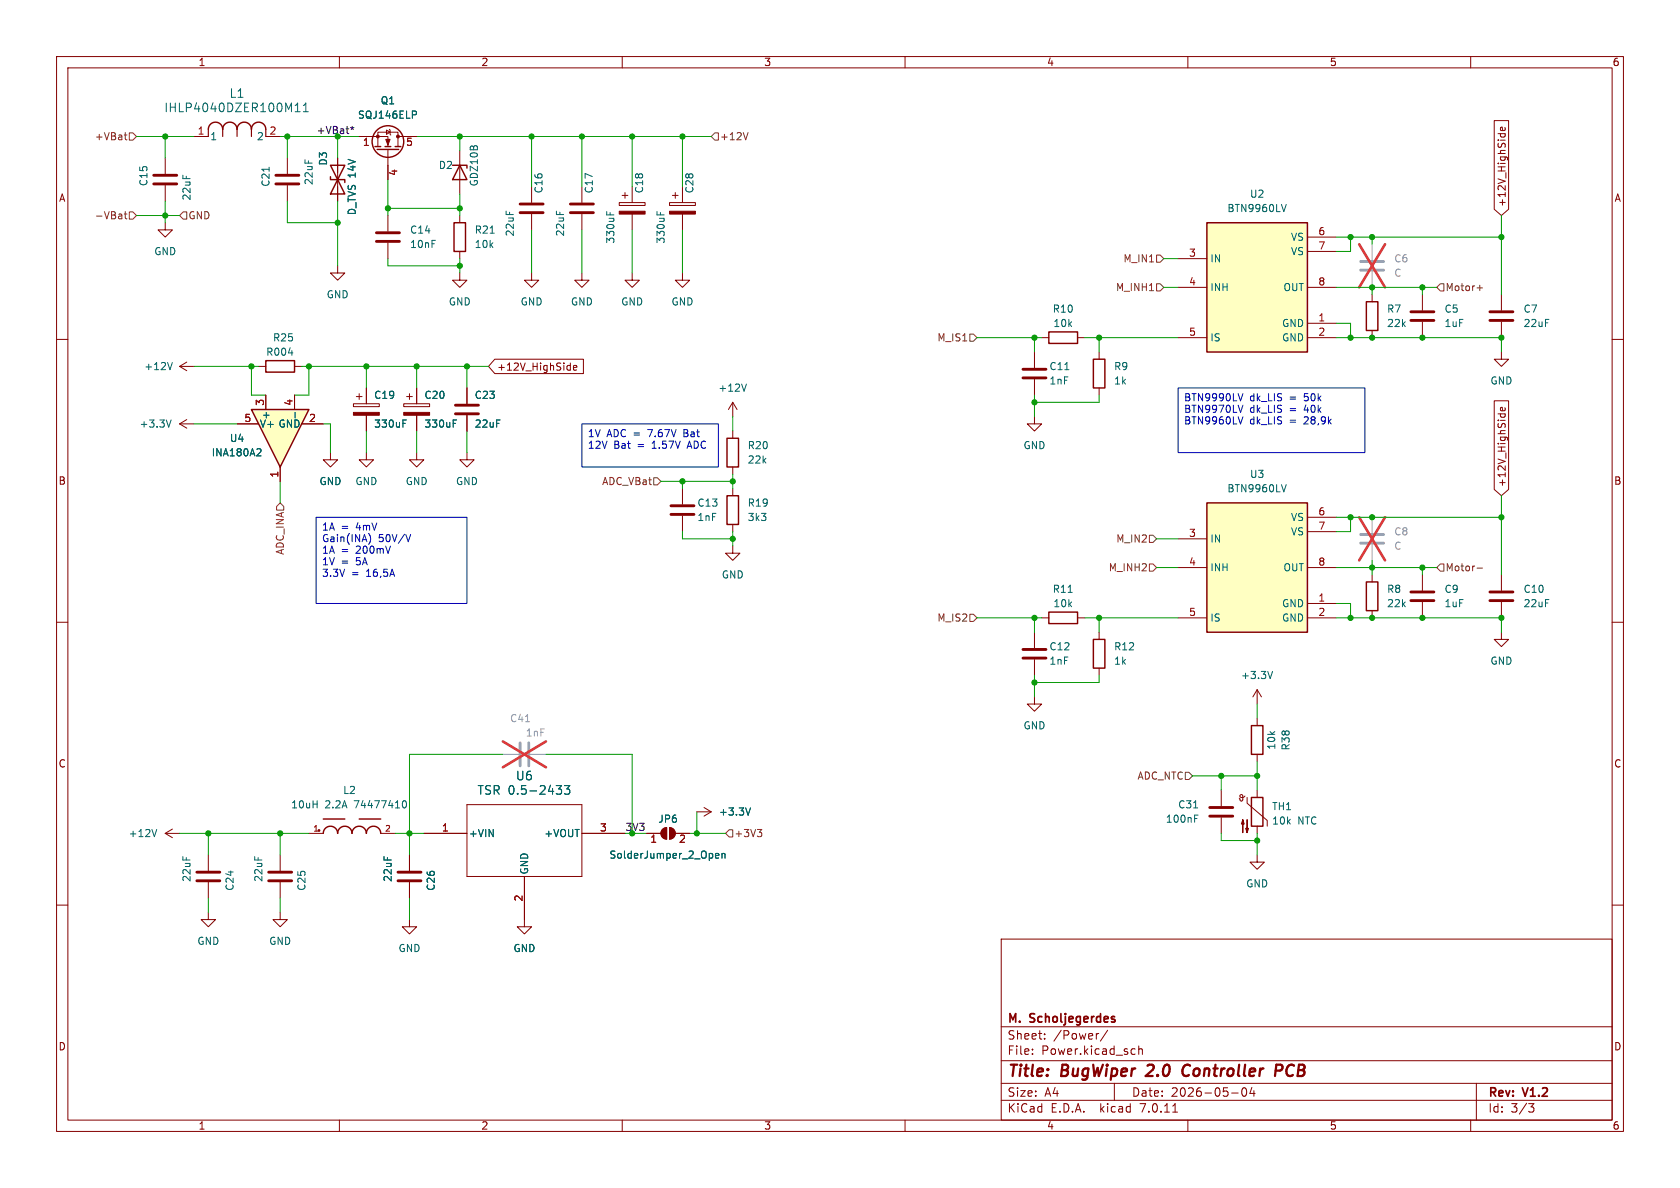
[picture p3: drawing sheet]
<svg xmlns="http://www.w3.org/2000/svg" width="297mm" height="210mm" viewBox="0 0 297 210" stroke-linecap="round" stroke-linejoin="round" font-family="sans-serif">
<g fill="none" stroke="#840000" stroke-width=".18">
<path d="M10 10h277v190h-277zM12 12h273v186h-273zM60 10v2M110 10v2M160 10v2M210 10v2M260 10v2M29.2 39.4v1.2h1.3l-1.3 1.3-1.3-1.3h1.3M29.2 27.9v2.8M29.2 32.8v2.8M34.3 24.1h2.5M47 24.1h2.5"/>
<path d="M50.8 27.9v2.8M50.8 32.8v2.8M59.7 27.9v7.7M63.5 24.1h5.1v1.8M66.8 25.9v-2.5h3.6v2.5M68.3 23l.7 .4-.7 .3zM68.6 26.4v5.4M68.6 38.1v2.8M68.8 22.9l.2 .1v.7l.1 .2M70.4 24.1h3.3M81.3 38.1v1.3M109.5 35.8h4.5v.5h-4.5z"/>
<path d="M110 34.5h1M110.5 34v1.1M111.8 33v2.8M111.8 37.8v2.8M118.4 35.8h4.5v.5h-4.5zM118.9 34.5h1M119.4 34v1.1M120.6 33v2.8M120.6 37.8v2.8M10 60h2M59.7 47v1.3h1.3l-1.3 1.2-1.3-1.2h1.3M68.6 42.9v2.8"/>
<path d="M81.3 48.3v1.2h1.2l-1.2 1.3-1.3-1.3h1.3M81.3 44.5v1.2M94 48.3v1.2h1.2l-1.2 1.3-1.3-1.3h1.3M102.9 48.3v1.2h1.2l-1.2 1.3-1.3-1.3h1.3M111.8 48.3v1.2h1.2l-1.2 1.3-1.3-1.3h1.3M120.6 48.3v1.2h1.3l-1.3 1.3-1.2-1.3h1.2M184.1 59.7h1.3M190.5 59.7h1.3M208.3 59.7h5.1M208.3 45.7h5.1M208.3 50.8h5.1M231.1 59.7h5.1"/>
<path d="M231.1 57.2h5.1M231.1 50.8h5.1M231.1 41.9h5.1M231.1 44.5h5.1M242.6 52.1v1.2M242.6 58.4v1.3M251.5 52.1v2.8M251.5 56.9v2.8M285 60h2M31.7 64.8h2.6M31.7 74.9l1.3 .8M31.7 74.9h2.6"/>
<path d="M31.7 64.8l1.3 .7M33 74.2l-1.3 .7M33 64l-1.3 .8M45.7 64.8h1.3M52.1 64.8h1.2M62.5 71.4h4.6v.5h-4.6zM63 70.1h1M63.5 69.6v1M64.8 68.6v2.8M64.8 73.4v2.8M71.4 71.4h4.5v.5h-4.5zM71.9 70.1h1"/>
<path d="M72.4 69.6v1M73.7 68.6v2.8M73.7 73.4v2.8M82.5 68.6v2.8M82.5 73.4v2.8M182.9 73.7v1.2h1.2l-1.2 1.3-1.3-1.3h1.3M182.9 62.2v2.8M182.9 67.1v2.8M194.3 62.2v1.3M194.3 68.6v1.3M265.4 62.2v1.3h1.3l-1.3 1.3-1.2-1.3h1.2M120.6 86.4v2.8"/>
<path d="M120.6 91.2v2.8M129.5 86.4v1.2M129.5 92.7v1.3M208.3 95.3h5.1M231.1 91.4h5.1M231.1 94h5.1M10 110h2M182.9 111.8v2.8M182.9 116.6v2.8M184.1 109.2h1.3M190.5 109.2h1.3M194.3 111.8v1.2"/>
<path d="M194.3 118.1v1.3M208.3 109.2h5.1M208.3 100.3h5.1M231.1 109.2h5.1M231.1 106.7h5.1M231.1 100.3h5.1M242.6 101.6v1.3M242.6 108v1.2M251.5 101.6v2.8M251.5 106.4v2.8M265.4 111.8v1.2h1.3l-1.3 1.3-1.2-1.3h1.2M265.4 101.6v2.8"/>
<path d="M265.4 106.4v2.8M285 110h2M182.9 123.2v1.3h1.2l-1.2 1.2-1.3-1.2h1.3M215.9 139.7v2.8M222.2 121.9v2.6M222.2 127v1.3M222.2 133.4v1.2M222.2 139.7v1.3M222.2 121.9l-.7 1.3M222.2 121.9l.8 1.3M10 160h2M29.2 147.3h2.5"/>
<path d="M29.2 147.3l1.3 .8M30.5 146.6l-1.3 .7M36.8 151.1v2.8M36.8 156v2.8M49.5 151.1v2.8M49.5 156v2.8M54.6 147.3h2.5M67.3 147.3h2.5M72.4 151.1v2.8M72.4 156v2.8M74.9 147.3h7.6M82.5 142.2h20.4v12.7h-20.4z"/>
<path d="M92.7 154.9v8.9h1.3l-1.3 1.3-1.3-1.3h1.3M102.9 147.3h7.6M114.3 147.3h2.5M117.2 146.6l.7-.3v2a1.02 1.02 0 0 1-1-.6 1.02 1.02 0 0 1 .3-1.1zM118.4 146.3a1.02 1.02 0 0 1 1 1 1.02 1.02 0 0 1-1 1zM119.4 147.3h2.5M123.2 143.5h2.5M124.5 142.7l1.2 .8M125.7 143.5l-1.2 .8M215.9 144.5v2.8M220.1 140.7l-.3 .2-.3 .1-.3-.1v-.3l.3-.1 .2 .1v.8l-.2 .2-.2-.1-.2-.4M220.5 141v1l3.5 3v1.1"/>
<path d="M222.2 151.1v1.3h1.3l-1.3 1.3-1.2-1.3h1.2M222.2 146.1v1.2M285 160h2M36.8 161.3v1.3h1.3l-1.3 1.2-1.2-1.2h1.2M49.5 161.3v1.3h1.3l-1.3 1.2-1.2-1.2h1.2M72.4 162.6v1.2h1.3l-1.3 1.3-1.3-1.3h1.3M177 166h108v32h-108zM60 198v2M110 198v2M160 198v2M177 194.5h108M177 191.5h108"/>
<path d="M177 187.5h108M177 181.5h108M182.5 186.3v.1M182.5 185.5v.1M184.7 183.6v.1M184.7 182.8v.1M194.2 182.7l-.2 .1M195.8 182.1l-1.3 2M197 191.5v3M200.2 185.4l.5 .1M200.7 186.3l-.5 .1M201.3 185.5l.2-.1 .4 .1 .1 .9"/>
<path d="M201.3 184.9v1.5M207.3 196.6h.9M210 198v2M217.7 193.2h1.2M219.7 192.4l.2-.1a.81 .81 0 0 1 .6 .6 .81 .81 0 0 1-.3 .8l-.2 .1a.81 .81 0 0 1-.3-1.4zM221.3 192.2l-.3 1.1h.9M221.7 192.8v1M260 198v2M261 191.5v6.5M270.2 195.1h1l-.5 .6 .4 .1 .1 .5-.3 .3h-.4"/>
</g>
<path d="M203.8 189.1l-1.3 1.1h1.3M210 188.2a1.13 1.13 0 0 0-.9 .7 1.13 1.13 0 0 0 .2 1.2l.3 .1 .5-.1M225.5 189.3h.8a.55 .55 0 0 0 .4-.5 .55 .55 0 0 0-.3-.6h-.8l-.2 2" fill="none" stroke="#840000" stroke-width=".4"/>
<path d="M197.1 180.3v.3" fill="none" stroke="#840000" stroke-width=".3"/>
<g fill="none" stroke="#840000" stroke-width=".25">
<path d="M36.8 22.9a1.27 1.27 0 0 1 1.3-1.3 1.27 1.27 0 0 1 1.3 1.3 1.27 1.27 0 0 1 1.2-1.3 1.27 1.27 0 0 1 1.3 1.3 1.27 1.27 0 0 1 1.3-1.3 1.27 1.27 0 0 1 1.2 1.3 1.27 1.27 0 0 1 1.3-1.3 1.27 1.27 0 0 1 1.3 1.3M58.4 31.2v.6h2.6v.5M58.4 29.2h2.6l-2.6 5.1h2.6zM66.3 25.9h1M66.7 26.4h3.8M68.1 25.9h1M69.8 25.9h1.1M80.3 39.4h2v5.1h-2zM213.4 39.4h17.7v22.8h-17.7zM185.4 58.7h5.1v2h-5.1zM241.6 53.3h2v5.1h-2zM47 63.8h5.1v2h-5.1z"/>
<path d="M193.3 63.5h2v5.1h-2zM128.5 87.6h2.1v5.1h-2.1zM213.4 88.9h17.7v22.9h-17.7zM185.4 108.2h5.1v2h-5.1zM193.3 113h2v5.1h-2zM241.6 102.9h2v5.1h-2zM221.2 128.3h2.1v5.1h-2.1zM57.1 147.3a1.27 1.27 0 0 1 1.3-1.2 1.27 1.27 0 0 1 1.3 1.2 1.27 1.27 0 0 1 1.3-1.2 1.27 1.27 0 0 1 1.2 1.2 1.27 1.27 0 0 1 1.3-1.2 1.27 1.27 0 0 1 1.3 1.2 1.27 1.27 0 0 1 1.2-1.2 1.27 1.27 0 0 1 1.3 1.2M57.1 144.8h3.9M63.5 144.8h3.8M221.2 141h2.1v5.1h-2.1z"/>
<circle cx="68.6" cy="25" r="2.79"/>
<circle cx="56.4" cy="146.8" r=".13"/>
</g>
<g fill="#840000" stroke="#840000" stroke-width=".18">
<path d="M68.2 24.6h.8l-.4 1.1z"/>
<path d="M109.5 37.3h4.5v.5h-4.5z"/>
<path d="M118.4 37.3h4.5v.5h-4.5z"/>
<path d="M62.5 72.9h4.6v.5h-4.6z"/>
<path d="M71.4 72.9h4.5v.5h-4.5z"/>
<path d="M117.2 146.6l.7-.3v2a1.02 1.02 0 0 1-1-.6 1.02 1.02 0 0 1 .3-1.1z"/>
<path d="M118.4 146.3a1.02 1.02 0 0 1 1 1 1.02 1.02 0 0 1-1 1z"/>
<path d="M219.7 144.9l.3 .8h-.5l.2-.8v2.3z"/>
<path d="M220.5 144.9v2.3l-.3-.8h.5l-.2 .8z"/>
<circle cx="66.8" cy="24.1" r=".25"/>
<circle cx="70.4" cy="24.1" r=".25"/>
</g>
<g fill="none" stroke="#006464" stroke-width=".18">
<path d="M52.2 19.7h.8M52.2 18.7l.4-.5v1.5M53.6 19.7h.9M53.6 18.7l.5-.5v1.5M73.4 19.6l.2 .3v.3l-.2 .1M47.6 29.6v.7M107.3 37.4v.6M107.9 37.6v.4M116.1 37.4v.6M116.8 37.6v.4M227.4 36.1l-.4 1.3M86.7 41.2h.7"/>
<path d="M30.2 74.2l-.4 1.3M30.5 64.1l-.5 1.2M51 62.4h.8M71.2 74.8h.5M71.2 74.2h.6M80.1 74.8h.4M80.1 74.2h.6M188.3 65.3h.7M227.4 85.7l-.4 1.2M188.8 104.7h.8M225 118.7l-.5 1.3M98.3 138.9h1l-.5 .6 .4 .1 .1 .5-.3 .3h-.4"/>
<path d="M99.8 138.9h.9l-.5 .6 .5 .1v.7l-.3 .1h-.4l-.2-.1M27.7 146.6l-.4 1.3M71.1 142l.1-.3 .2-.2a.68 .68 0 0 1 .5 .7 .68 .68 0 0 1-.5 .6l-.2-.1-.1-.4M126.5 151.3l.6-.1-.1-.3h-.3l-.2 .1v.6h.5M127.6 151l.2-.1h.3l.1 .8M127.6 150.9v.8M132.7 142.8l-.4 1.3M211 142.8h.7M211.2 144.7h.4M211.2 144.1h.6"/>
</g>
<g fill="none" stroke="#840000" stroke-width=".51">
<path d="M27.2 32.5h4M27.2 31h4M48.8 32.5h4M48.8 31h4M66.5 42.7h4.1M66.5 41.1h4.1M249.4 56.6h4.1M249.4 55.1h4.1M80.5 73.2h4.1M80.5 71.6h4.1M180.8 66.8h4.1M180.8 65.3h4.1"/>
<path d="M118.6 90.9h4.1M118.6 89.4h4.1M180.8 116.3h4.1M180.8 114.8h4.1M249.4 106.2h4.1M249.4 104.6h4.1M263.4 106.2h4.1M263.4 104.6h4.1M34.8 154.2h4.1M34.8 155.7h4.1M47.5 154.2h4.1M47.5 155.7h4.1"/>
<path d="M70.4 154.2h4M70.4 155.7h4M213.9 144.3h4M213.9 142.7h4"/>
</g>
<path d="M240.5 47.8h4.1M240.5 46.2h4.1M240.5 96h4.1M240.5 94.5h4.1M91.9 131.3v4.1M93.5 131.3v4.1" fill="none" stroke="#a1a1a1" stroke-width=".51"/>
<path d="M242.6 43.2v2.8M242.6 48v2.8M242.6 91.4v2.8M242.6 96.3v2.8M88.9 133.4h2.8M93.7 133.4h2.8" fill="none" stroke="#a1a1a1" stroke-width=".18"/>
<path d="M92.9 127.6h.7" fill="none" stroke="#989898" stroke-width=".18"/>
<path d="M240.3 43.2l4.6 7.6M244.9 43.2l-4.6 7.6M240.3 91.4l4.6 7.7M244.9 91.4l-4.6 7.7M88.9 131.1l7.6 4.5M96.5 131.1l-7.6 4.5" fill="none" stroke="#eb3a3d" stroke-width=".46"/>
<path d="M36.8 22.9v1.2M39.4 22.9v1.2M41.9 22.9v1.2M44.4 22.9v1.2" fill="none" stroke="#840000" stroke-width=".2"/>
<g fill="#ffffc2" stroke="#ffffc2" stroke-width=".18">
<path d="M213.4 39.4h17.7v22.8h-17.7z"/>
<path d="M213.4 88.9h17.7v22.9h-17.7z"/>
</g>
<path d="M44.4 72.4h10.2l-5.1 10.2z" fill="#ffffc2"/>
<path d="M80 29.2h2.5v.5M81.3 29.2l1.2 2.6h-2.5zM44.4 72.4h10.2l-5.1 10.2zM128.5 77.5h2.1v5.1h-2.1z" fill="none" stroke="#840000" stroke-width=".25"/>
<g fill="none" stroke="#840000" stroke-width=".18">
<path d="M59.7 27.9v2.6M59.7 33v2.6M63.5 24.1h2.5M68.6 29.2v2.6M71.1 24.1h2.6M81.3 26.7v7.6M94 33v2.8M94 37.8v2.8M102.9 33v2.8M102.9 37.8v2.8M264.2 21.3h2.5v15.7l-1.3 1.1-1.2-1.1zM264.8 23.6h1.3"/>
<path d="M265.3 23.6v.4M266 22.5l.1 .4-.2 .2-.6-.1v-.5h.3l.1 .6M266 23.6l.1 .4M265.4 52.1v2.8M265.4 56.9v2.8M41.9 74.9h3.8M47 69.9v2.5M52.1 69.9v2.5M53.3 74.9h3.8M64.8 68.6v2.8M64.8 73.4v2.8M73.7 68.6v2.8"/>
<path d="M73.7 73.4v2.8M82.5 68.6v2.8M82.5 73.4v2.8M87.5 63.5h15.6v2.5h-15.6l-1.1-1.2zM100.5 64.6l.3 .1M100.8 64.2v1.2M100.8 65.4h-.3M101.4 65l.6-.1-.1-.2-.3-.1-.2 .2v.6h.5M129.5 71.1v2.6M129.5 76.2v1.3M129.5 71.1l-.7 1.3M129.5 71.1l.8 1.3"/>
<path d="M264.2 70.9h2.5v15.6l-1.3 1.1-1.2-1.1zM264.8 73.2h1.3M265.3 73.2v.3M266 73.2l.1 .3M266 72.1l.1 .3-.2 .2h-.6v-.5l.3-.1 .1 .6M49.5 82.6v2.5M58.4 80v1.3h-1.3l1.3 1.3 1.3-1.3h-1.3M64.8 80v1.3h1.2l-1.2 1.3-1.3-1.3h1.3M73.7 80v1.3h1.2l-1.2 1.3-1.3-1.3h1.3M82.5 80v1.3h1.3l-1.3 1.3-1.2-1.3h1.2M129.5 96.5v1.3h1.3l-1.3 1.3-1.2-1.3h1.2M129.5 82.6v1.2"/>
<path d="M72.4 151.1v2.8M72.4 156v2.8M74.9 147.3h7.6M92.7 154.9v7.7M102.9 147.3h7.6M114.3 147.3h2.5M119.4 147.3h2.5"/>
</g>
<g fill="none" stroke="#006464" stroke-width=".18">
<path d="M73.4 19.6l.2 .3v.3l-.2 .1M45.9 79.3l.2 .3v.3l-.7 .7h.7M52.2 72.9v1M71.2 74.8h.5M71.2 74.2h.6M80.1 74.8h.4M80.1 74.2h.6M132 67.9l-.5 1.3M98.3 138.9h1l-.5 .6 .4 .1 .1 .5-.3 .3h-.4M99.8 138.9h.9l-.5 .6 .5 .1v.7l-.3 .1h-.4l-.2-.1M126.5 151.3l.6-.1-.1-.3h-.3l-.2 .1v.6h.5M127.6 151l.2-.1h.3l.1 .8"/>
<path d="M127.6 150.9v.8M132.7 142.8l-.4 1.3"/>
</g>
<path d="M91.9 37.6h4.1M91.9 36.1h4.1M100.8 37.6h4.1M100.8 36.1h4.1M263.4 56.6h4.1M263.4 55.1h4.1" fill="none" stroke="#840000" stroke-width=".51"/>
<g fill="none" stroke="#725600" stroke-width=".18">
<path d="M22 37.8h.4M22 23.9h.4M22.1 23.4v1.1l.3 .2M22.1 37.4v1.1l.3 .2M22.9 37.5h.6l.6 .6-.6 .6h-.6zM22.9 23.5h.6l.6 .6-.6 .7h-.6zM32.4 37.5h.6v1.2h-.6l-.7-.6zM126.4 23.5h.6v1.3h-.6l-.7-.7zM132.2 23.4l-.4 1.3M171.4 59.1h.7l.6 .6-.6 .6h-.7zM204.5 50.2h.6l.6 .6-.6 .6h-.6zM204.5 45.1h.6l.6 .6-.6 .7h-.6z"/>
<path d="M254.6 50.2h.7v1.2h-.7l-.6-.6zM261.1 50.9h1M261.6 50.4v1M48.9 89.5l.6-.6 .7 .6v.7h-1.3zM115.6 84.5h.6l.6 .6-.6 .6h-.6zM203.2 94.6h.6l.7 .7-.7 .6h-.6zM203.2 99.7h.6l.7 .6-.7 .7h-.6zM254.6 99.7h.7v1.3h-.7l-.6-.7zM171.4 108.6h.7l.6 .6-.6 .7h-.7zM261.1 100.4h1M209.5 136.5h.7l.6 .7-.6 .6h-.7zM128.9 146.7h.6v1.3h-.6l-.6-.7z"/>
<path d="M133.9 146.6h.8l-.5 .5M134.4 147.1l.3 .3v.3l-.3 .2"/>
</g>
<path d="M62 22.5l.3 .1M62.3 22.3v.3M62.3 22.6l-.2 .3M62.3 22.6l.2 .3M62.6 22.5l-.3 .1" fill="none" stroke="#0f0f0f" stroke-width=".18"/>
<path d="M102.9 74.9h24.1v7.7h-24.1zM208.3 68.6h33v11.4h-33zM219.7 69.6l-.4 1.3M219.7 71.6l-.4 1.3M219.7 73.7l-.4 1.2M55.9 91.4h26.6v15.3h-26.6zM65.4 94.7a1.48 1.48 0 0 1-.2 1.5M72.6 94.5l-.4 1.3" fill="none" stroke="#0000c2" stroke-width=".18"/>
<g fill="none" stroke="#009600" stroke-width=".18">
<path d="M24.1 38.1h7.6M24.1 24.1h10.2M29.2 24.1v3.8M29.2 35.6v3.8M49.5 24.1h14M50.8 35.6v3.8h8.9M50.8 24.1v3.8M59.7 24.1v3.8M59.7 35.6v11.4M68.6 31.8v6.3M68.6 36.8h12.7M73.7 24.1h52"/>
<path d="M81.3 24.1v2.6M81.3 34.3v3.8M94 24.1v8.9M102.9 24.1v8.9M111.8 24.1v8.9M120.6 24.1v8.9M265.4 38.1v14M68.6 45.7v1.3h12.7M81.3 45.7v2.6M94 40.6v7.7M102.9 40.6v7.7M111.8 40.6v7.7"/>
<path d="M120.6 40.6v7.7M172.7 59.7h11.4M182.9 59.7v2.5M191.8 59.7h16.5M194.3 59.7v2.5M205.7 45.7h2.6M205.7 50.8h2.6M236.2 57.2h2.6v2.5M236.2 59.7h29.2v2.5M236.2 50.8h17.8M236.2 41.9h29.2M238.8 41.9v2.6h-2.6"/>
<path d="M242.6 41.9v1.3M242.6 50.8v1.3M251.5 50.8v1.3M34.3 64.8h11.4M34.3 74.9h7.6M44.4 64.8v5.1h2.6M53.3 64.8h33.1M54.6 64.8v5.1h-2.5M57.1 74.9h1.3v5.1M64.8 64.8v3.8M64.8 76.2v3.8M73.7 64.8v3.8"/>
<path d="M73.7 76.2v3.8M82.5 64.8v3.8M82.5 76.2v3.8M129.5 73.7v2.5M182.9 69.9v3.8M194.3 69.9v1.2h-11.4M49.5 85.1v3.8M116.8 85.1h12.7M120.6 94v1.3h8.9M120.6 85.1v1.3M129.5 83.8v2.6M129.5 94v2.5"/>
<path d="M204.5 95.3h3.8M236.2 91.4h29.2M238.8 91.4v2.6h-2.6M242.6 99.1v2.5M265.4 87.6v14M172.7 109.2h11.4M182.9 109.2v2.6M182.9 119.4v3.8M191.8 109.2h16.5M194.3 109.2v2.6M194.3 119.4v1.3h-11.4M204.5 100.3h3.8"/>
<path d="M236.2 109.2h29.2v2.6M236.2 100.3h17.8M236.2 106.7h2.6v2.5M251.5 100.3v1.3M88.9 133.4h-16.5v17.7M96.5 133.4h15.3v13.9h2.5M210.8 137.2h11.4M215.9 137.2v2.5M222.2 124.5v2.5M222.2 134.6v5.1M31.7 147.3h22.9M36.8 147.3v3.8"/>
<path d="M36.8 158.8v2.5M49.5 147.3v3.8M49.5 158.8v2.5M69.8 147.3h5.1M72.4 158.8v3.8M121.9 147.3h6.4M123.2 143.5v3.8M215.9 147.3v1.3h6.3M222.2 147.3v3.8"/>
</g>
<g fill="#009600" stroke="#009600" stroke-width=".18">
<circle cx="29.2" cy="38.1" r=".46"/>
<circle cx="81.3" cy="47" r=".46"/>
<circle cx="82.5" cy="64.8" r=".46"/>
<circle cx="59.7" cy="39.4" r=".46"/>
<circle cx="59.7" cy="24.1" r=".46"/>
<circle cx="29.2" cy="24.1" r=".46"/>
<circle cx="50.8" cy="24.1" r=".46"/>
<circle cx="182.9" cy="71.1" r=".46"/>
<circle cx="242.6" cy="59.7" r=".46"/>
<circle cx="194.3" cy="59.7" r=".46"/>
<circle cx="182.9" cy="59.7" r=".46"/>
<circle cx="72.4" cy="147.3" r=".46"/>
<circle cx="36.8" cy="147.3" r=".46"/>
<circle cx="111.8" cy="147.3" r=".46"/>
<circle cx="49.5" cy="147.3" r=".46"/>
<circle cx="123.2" cy="147.3" r=".46"/>
<circle cx="182.9" cy="109.2" r=".46"/>
<circle cx="194.3" cy="109.2" r=".46"/>
<circle cx="215.9" cy="137.2" r=".46"/>
<circle cx="182.9" cy="120.7" r=".46"/>
<circle cx="222.2" cy="148.6" r=".46"/>
<circle cx="251.5" cy="100.3" r=".46"/>
<circle cx="251.5" cy="109.2" r=".46"/>
<circle cx="242.6" cy="109.2" r=".46"/>
<circle cx="222.2" cy="137.2" r=".46"/>
<circle cx="238.8" cy="91.4" r=".46"/>
<circle cx="238.8" cy="109.2" r=".46"/>
<circle cx="265.4" cy="91.4" r=".46"/>
<circle cx="242.6" cy="91.4" r=".46"/>
<circle cx="242.6" cy="100.3" r=".46"/>
<circle cx="265.4" cy="109.2" r=".46"/>
<circle cx="44.4" cy="64.8" r=".46"/>
<circle cx="73.7" cy="64.8" r=".46"/>
<circle cx="64.8" cy="64.8" r=".46"/>
<circle cx="54.6" cy="64.8" r=".46"/>
<circle cx="120.6" cy="85.1" r=".46"/>
<circle cx="129.5" cy="95.3" r=".46"/>
<circle cx="129.5" cy="85.1" r=".46"/>
<circle cx="68.6" cy="36.8" r=".46"/>
<circle cx="81.3" cy="36.8" r=".46"/>
<circle cx="94" cy="24.1" r=".46"/>
<circle cx="81.3" cy="24.1" r=".46"/>
<circle cx="102.9" cy="24.1" r=".46"/>
<circle cx="111.8" cy="24.1" r=".46"/>
<circle cx="120.6" cy="24.1" r=".46"/>
<circle cx="242.6" cy="50.8" r=".46"/>
<circle cx="238.8" cy="59.7" r=".46"/>
<circle cx="251.5" cy="59.7" r=".46"/>
<circle cx="251.5" cy="50.8" r=".46"/>
<circle cx="242.6" cy="41.9" r=".46"/>
<circle cx="238.8" cy="41.9" r=".46"/>
<circle cx="265.4" cy="41.9" r=".46"/>
<circle cx="265.4" cy="59.7" r=".46"/>
</g>
<g font-size="2.8" fill="#840000">
<text x="178" y="190.9">Title:</text>
<text x="187.7" y="190.9">BugWiper</text>
<text x="203.6" y="190.9">2.0</text>
<text x="210.7" y="190.9">Controller</text>
<text x="227.9" y="190.9">PCB</text>
</g>
<g font-size="2.1" fill="#006464">
<text x="40.5" y="17.5">L1</text>
<text x="29" y="20">IHLP4040DZER100M11</text>
<text x="84.3" y="140.7">TSR 0.5-2433</text>
<text x="91.1" y="138.2">U6</text>
</g>
<g font-size="2.1" fill="#840000">
<text x="178" y="184">Sheet:</text>
<text x="178" y="181.2">M.</text>
<text x="182.2" y="181.2">Scholjegerdes</text>
<text x="186.2" y="184">/Power/</text>
<text x="178" y="186.7">File:</text>
<text x="184.1" y="186.7">Power.kicad_sch</text>
<text x="178" y="196.9">KiCad</text>
<text x="178" y="194.1">Size:</text>
<text x="184.7" y="194.1">A4</text>
<text x="185.7" y="196.9">E.D.A.</text>
<text x="194.6" y="196.9">kicad</text>
<text x="200" y="194.1">Date:</text>
<text x="201.8" y="196.9">7.0.11</text>
<text x="207" y="194.1">2026-05-04</text>
<text x="263" y="194.3">Rev:</text>
<text x="263" y="196.9">Id:</text>
<text x="267.1" y="196.9">3/3</text>
<text x="269.4" y="194.3">V1.2</text>
</g>
<g font-size="1.8" fill="#840000">
<text x="35" y="11.9">1</text>
<text x="85" y="11.9">2</text>
<text x="135" y="11.9">3</text>
<text x="185" y="11.9">4</text>
<text x="235" y="11.9">5</text>
<text x="285" y="11.9">6</text>
<text x="10.3" y="35.9">A</text>
<text x="285.3" y="35.9">A</text>
<text x="266.4" y="36.7" transform="rotate(-90 266.4 36.7)">+12V_HighSide</text>
<text x="87.8" y="65.7">+12V_HighSide</text>
<text x="10.3" y="85.9">B</text>
<text x="266.4" y="86.2" transform="rotate(-90 266.4 86.2)">+12V_HighSide</text>
<text x="285.3" y="85.9">B</text>
<text x="10.3" y="135.9">C</text>
<text x="285.3" y="135.9">C</text>
<text x="10.3" y="185.9">D</text>
<text x="285.3" y="185.9">D</text>
<text x="35" y="199.9">1</text>
<text x="85" y="199.9">2</text>
<text x="135" y="199.9">3</text>
<text x="185" y="199.9">4</text>
<text x="235" y="199.9">5</text>
<text x="285" y="199.9">6</text>
</g>
<g font-size="1.8" fill="#a90000">
<text x="34.9" y="23.9">1</text>
<text x="47.6" y="23.9">2</text>
<text x="64.1" y="26.1">1</text>
<text x="71.7" y="26.1">5</text>
<text x="70.6" y="31.2" transform="rotate(-90 70.6 31.2)">4</text>
<text x="233" y="41.7">6</text>
<text x="210.1" y="45.5">3</text>
<text x="233" y="44.2">7</text>
<text x="210.1" y="50.5">4</text>
<text x="233" y="50.5">8</text>
<text x="210.1" y="59.4">5</text>
<text x="233" y="56.9">1</text>
<text x="233" y="59.4">2</text>
<text x="46.7" y="71.8" transform="rotate(-90 46.7 71.8)">3</text>
<text x="51.8" y="71.8" transform="rotate(-90 51.8 71.8)">4</text>
<text x="43.1" y="74.7">5</text>
<text x="54.5" y="74.7">2</text>
<text x="49.3" y="84.5" transform="rotate(-90 49.3 84.5)">1</text>
<text x="210.1" y="95">3</text>
<text x="233" y="91.2">6</text>
<text x="233" y="93.7">7</text>
<text x="210.1" y="100.1">4</text>
<text x="233" y="100.1">8</text>
<text x="233" y="106.4">1</text>
<text x="210.1" y="109">5</text>
<text x="233" y="109">2</text>
<text x="78" y="147.1">1</text>
<text x="106" y="147.1">3</text>
<text x="114.9" y="149.3">1</text>
<text x="119.9" y="149.3">2</text>
<text x="92.5" y="159.5" transform="rotate(-90 92.5 159.5)">2</text>
</g>
<text font-size="1.8" fill="#0f0f0f" x="55.9" y="23.8">+VBat*</text>
<g font-size="1.8" fill="#006464">
<text x="63.2" y="21.2">SQJ146ELP</text>
<text x="67.2" y="18.6">Q1</text>
<text x="37.1" y="25">1</text>
<text x="45.3" y="25">2</text>
<text x="58" y="29.4" transform="rotate(-90 58 29.4)">D3</text>
<text x="26.3" y="33" transform="rotate(-90 26.3 33)">C15</text>
<text x="33.9" y="35.6" transform="rotate(-90 33.9 35.6)">22uF</text>
<text x="47.9" y="33.1" transform="rotate(-90 47.9 33.1)">C21</text>
<text x="55.5" y="32.8" transform="rotate(-90 55.5 32.8)">22uF</text>
<text x="77.5" y="30.1">D2</text>
<text x="84.7" y="33.1" transform="rotate(-90 84.7 33.1)">GDZ10B</text>
<text x="96.1" y="34.3" transform="rotate(-90 96.1 34.3)">C16</text>
<text x="105" y="34.3" transform="rotate(-90 105 34.3)">C17</text>
<text x="113.9" y="34.3" transform="rotate(-90 113.9 34.3)">C18</text>
<text x="122.8" y="34.3" transform="rotate(-90 122.8 34.3)">C28</text>
<text x="220.9" y="35.2">U2</text>
<text x="63.1" y="38.1" transform="rotate(-90 63.1 38.1)">D_TVS 14V</text>
<text x="72.4" y="41.5">C14</text>
<text x="83.8" y="41.5">R21</text>
<text x="91" y="41.9" transform="rotate(-90 91 41.9)">22uF</text>
<text x="99.9" y="41.9" transform="rotate(-90 99.9 41.9)">22uF</text>
<text x="216.9" y="37.7">BTN9960LV</text>
<text x="27.2" y="45.3">GND</text>
<text x="72.4" y="44">10nF</text>
<text x="83.8" y="44">10k</text>
<text x="108.8" y="43.2" transform="rotate(-90 108.8 43.2)">330uF</text>
<text x="117.7" y="43.2" transform="rotate(-90 117.7 43.2)">330uF</text>
<text x="213.9" y="46.6">IN</text>
<text x="228.1" y="42.8">VS</text>
<text x="228.1" y="45.3">VS</text>
<text x="57.7" y="52.9">GND</text>
<text x="213.9" y="51.7">INH</text>
<text x="226.8" y="51.7">OUT</text>
<text x="79.2" y="54.2">GND</text>
<text x="91.9" y="54.2">GND</text>
<text x="100.8" y="54.2">GND</text>
<text x="109.7" y="54.2">GND</text>
<text x="118.6" y="54.2">GND</text>
<text x="186" y="55.5">R10</text>
<text x="186.1" y="58">10k</text>
<text x="226.6" y="58">GND</text>
<text x="245.1" y="55.5">R7</text>
<text x="245.1" y="58">22k</text>
<text x="255.3" y="55.5">C5</text>
<text x="255.3" y="58">1uF</text>
<text x="269.3" y="55.5">C7</text>
<text x="269.3" y="58">22uF</text>
<text x="25.4" y="65.6">+12V</text>
<text x="47" y="63.1">R004</text>
<text x="48.2" y="60.6">R25</text>
<text x="185.4" y="65.6">C11</text>
<text x="196.9" y="65.6">R9</text>
<text x="213.9" y="60.6">IS</text>
<text x="226.6" y="60.6">GND</text>
<text x="66" y="70.7">C19</text>
<text x="74.9" y="70.7">C20</text>
<text x="83.8" y="70.7">C23</text>
<text x="126.9" y="69.4">+12V</text>
<text x="185.4" y="68.2">1nF</text>
<text x="196.9" y="68.2">1k</text>
<text x="263.4" y="68.2">GND</text>
<text x="24.6" y="75.8">+3.3V</text>
<text x="45.8" y="75.8">V+ GND</text>
<text x="47.9" y="74.3" transform="rotate(-90 47.9 74.3)">+</text>
<text x="52.9" y="74.3" transform="rotate(-90 52.9 74.3)">-</text>
<text x="66" y="75.8">330uF</text>
<text x="74.9" y="75.8">330uF</text>
<text x="83.8" y="75.8">22uF</text>
<text x="37.3" y="80.9">INA180A2</text>
<text x="40.5" y="78.3">U4</text>
<text x="132.1" y="82.1">22k</text>
<text x="132.1" y="79.6">R20</text>
<text x="180.8" y="79.6">GND</text>
<text x="56.4" y="86">GND</text>
<text x="62.7" y="86">GND</text>
<text x="71.6" y="86">GND</text>
<text x="80.5" y="86">GND</text>
<text x="123.2" y="89.8">C13</text>
<text x="132.1" y="89.8">R19</text>
<text x="216.9" y="87.2">BTN9960LV</text>
<text x="220.9" y="84.7">U3</text>
<text x="123.2" y="92.3">1nF</text>
<text x="132.1" y="92.3">3k3</text>
<text x="228.1" y="92.3">VS</text>
<text x="228.1" y="94.8">VS</text>
<text x="213.9" y="96.1">IN</text>
<text x="213.9" y="101.2">INH</text>
<text x="226.8" y="101.2">OUT</text>
<text x="127.5" y="102.5">GND</text>
<text x="186" y="105">R11</text>
<text x="186.1" y="107.5">10k</text>
<text x="226.6" y="107.5">GND</text>
<text x="245.1" y="105">R8</text>
<text x="245.1" y="107.5">22k</text>
<text x="255.3" y="105">C9</text>
<text x="255.3" y="107.5">1uF</text>
<text x="269.3" y="105">C10</text>
<text x="269.3" y="107.5">22uF</text>
<text x="213.9" y="110.1">IS</text>
<text x="226.6" y="110.1">GND</text>
<text x="185.4" y="117.7">1nF</text>
<text x="185.4" y="115.2">C12</text>
<text x="196.9" y="115.2">R12</text>
<text x="196.9" y="117.7">1k</text>
<text x="263.4" y="117.7">GND</text>
<text x="219.3" y="120.2">+3.3V</text>
<text x="180.8" y="129.1">GND</text>
<text x="225.7" y="132.6" transform="rotate(-90 225.7 132.6)">10k</text>
<text x="228.2" y="132.8" transform="rotate(-90 228.2 132.8)">R38</text>
<text x="51.4" y="143.1">10uH</text>
<text x="57.4" y="143.1">2.2A</text>
<text x="60.6" y="140.6">L2</text>
<text x="62.7" y="143.1">74477410</text>
<text x="208.2" y="143.1">C31</text>
<text x="224.8" y="143.4">TH1</text>
<text x="22.6" y="148.2">+12V</text>
<text x="82.8" y="148.2">+VIN</text>
<text x="96.1" y="148.2">+VOUT</text>
<text x="116.3" y="145.6">JP6</text>
<text x="127" y="144.4">+3.3V</text>
<text x="206" y="145.6">100nF</text>
<text x="224.8" y="146">10k</text>
<text x="229.4" y="146">NTC</text>
<text x="33.9" y="156" transform="rotate(-90 33.9 156)">22uF</text>
<text x="46.6" y="156" transform="rotate(-90 46.6 156)">22uF</text>
<text x="69.4" y="156" transform="rotate(-90 69.4 156)">22uF</text>
<text x="93.6" y="154.7" transform="rotate(-90 93.6 154.7)">GND</text>
<text x="107.6" y="152">SolderJumper_2_Open</text>
<text x="41.5" y="157.6" transform="rotate(-90 41.5 157.6)">C24</text>
<text x="54.2" y="157.6" transform="rotate(-90 54.2 157.6)">C25</text>
<text x="77.1" y="157.6" transform="rotate(-90 77.1 157.6)">C26</text>
<text x="220.2" y="157.1">GND</text>
<text x="34.8" y="167.2">GND</text>
<text x="47.5" y="167.2">GND</text>
<text x="70.4" y="168.5">GND</text>
<text x="90.7" y="168.5">GND</text>
</g>
<g font-size="1.8" fill="#725600">
<text x="16.7" y="25">+VBat</text>
<text x="127.2" y="25">+12V</text>
<text x="16.7" y="39">-VBat</text>
<text x="33.2" y="39">GND</text>
<text x="198.5" y="46.6">M_IN1</text>
<text x="197.2" y="51.7">M_INH1</text>
<text x="255.5" y="51.7">Motor+</text>
<text x="165.6" y="60.6">M_IS1</text>
<text x="106.3" y="86">ADC_VBat</text>
<text x="50.4" y="98.2" transform="rotate(-90 50.4 98.2)">ADC_INA</text>
<text x="195.9" y="101.2">M_INH2</text>
<text x="197.2" y="96.1">M_IN2</text>
<text x="255.5" y="101.2">Motor-</text>
<text x="165.6" y="110.1">M_IS2</text>
<text x="201" y="138">ADC_NTC</text>
<text x="129.7" y="148.2">+3V3</text>
</g>
<g font-size="1.8" fill="#989898">
<text x="246.4" y="46.6">C6</text>
<text x="246.4" y="49.1">C</text>
<text x="246.4" y="94.8">C8</text>
<text x="246.4" y="97.4">C</text>
<text x="90.1" y="127.9">C41</text>
<text x="92.9" y="130.4">1nF</text>
</g>
<g font-size="1.8" fill="#0000c2">
<text x="209.2" y="71.3">BTN9990LV</text>
<text x="220.9" y="71.3">dk_LIS</text>
<text x="228.1" y="71.3">=</text>
<text x="230.8" y="71.3">50k</text>
<text x="103.8" y="77.6">1V</text>
<text x="107.3" y="77.6">ADC =</text>
<text x="114.8" y="77.6">7.67V</text>
<text x="121.3" y="77.6">Bat</text>
<text x="209.2" y="73.3">BTN9970LV</text>
<text x="209.2" y="75.3">BTN9960LV</text>
<text x="220.9" y="73.3">dk_LIS</text>
<text x="220.9" y="75.3">dk_LIS</text>
<text x="228.1" y="73.3">=</text>
<text x="228.1" y="75.3">=</text>
<text x="230.8" y="73.3">40k</text>
<text x="230.8" y="75.3">28,9k</text>
<text x="103.8" y="79.7">12V</text>
<text x="108.5" y="79.7">Bat</text>
<text x="112.8" y="79.7">=</text>
<text x="115.6" y="79.7">1.57V</text>
<text x="122.1" y="79.7">ADC</text>
<text x="56.8" y="94.1">1A</text>
<text x="60.3" y="94.1">=</text>
<text x="63" y="94.1">4mV</text>
<text x="56.8" y="96.2">Gain(INA)</text>
<text x="56.8" y="98.2">1A</text>
<text x="56.8" y="100.3">1V</text>
<text x="60.3" y="98.2">=</text>
<text x="60.3" y="100.3">=</text>
<text x="63" y="98.2">200mV</text>
<text x="63" y="100.3">5A</text>
<text x="66.9" y="96.2">50V/V</text>
<text x="56.8" y="102.3">3.3V</text>
<text x="62.1" y="102.3">=</text>
<text x="64.9" y="102.3">16,5A</text>
</g>
<text font-size="1.8" fill="#009600" x="110.5" y="147">3V3</text>
<g font-size="1.4" fill="#a90000">
<text x="55.3" y="147.1">1</text>
<text x="68" y="147.1">2</text>
</g>
</svg>
